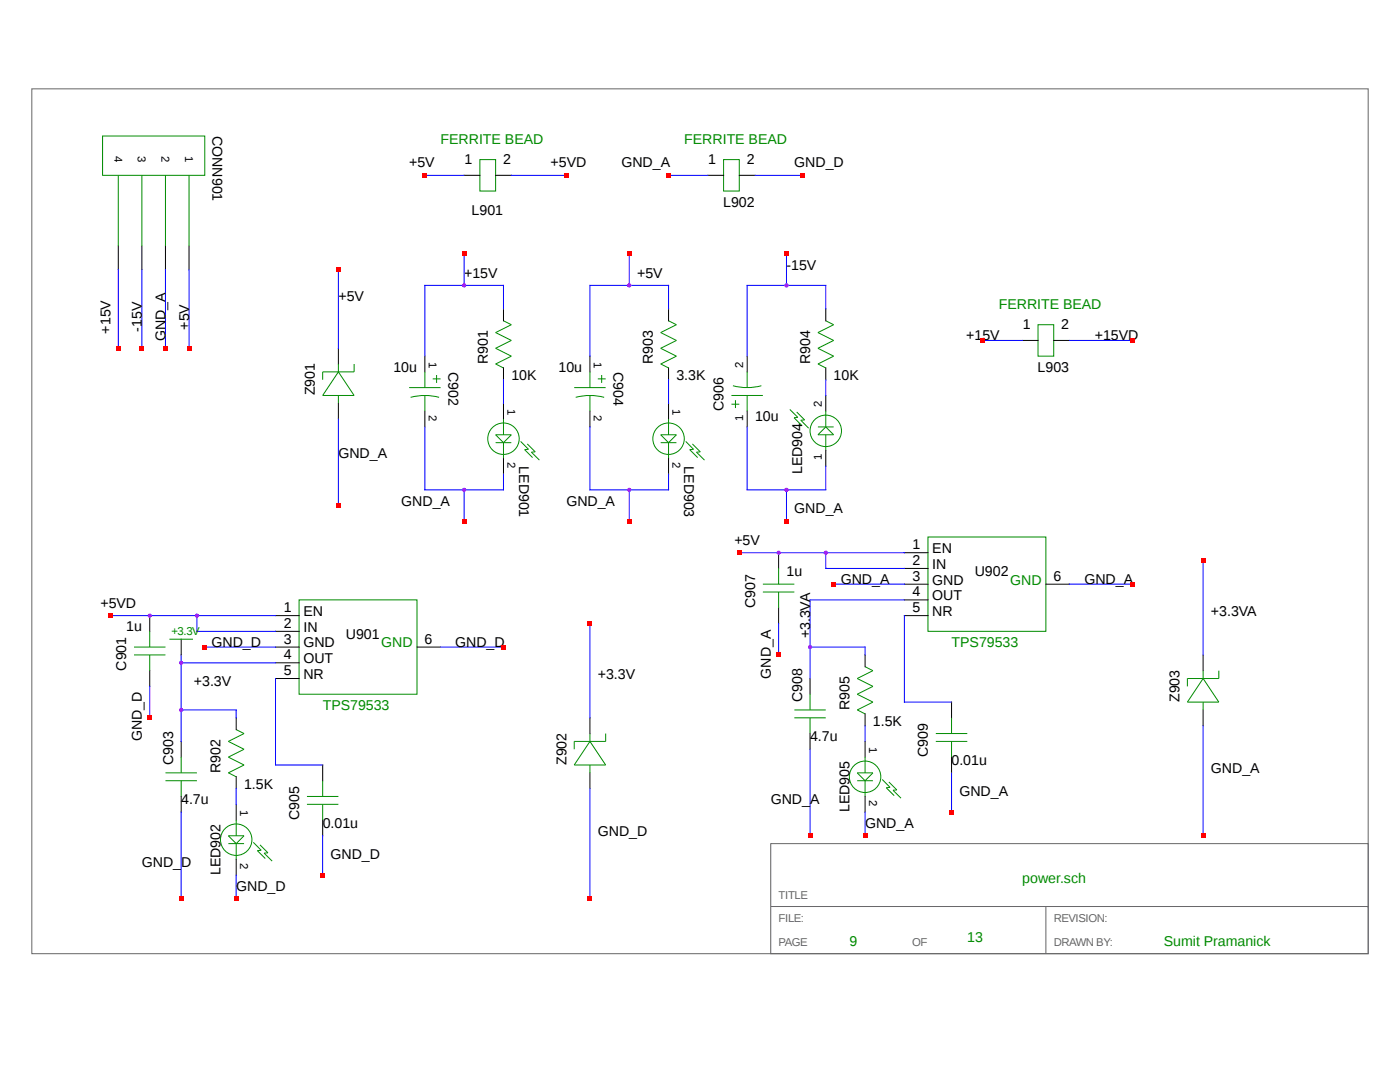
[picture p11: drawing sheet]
<svg xmlns="http://www.w3.org/2000/svg" width="279mm" height="216mm" viewBox="0 0 279 216" stroke-linecap="round" stroke-linejoin="round" font-family="sans-serif">
<path d="M6.3 17.7h266.7v172.6h-266.7zM153.8 168.3h119.2v22h-119.2zM153.8 180.9h119.2M208.7 180.9v9.4" fill="none" stroke="#666" stroke-width=".2"/>
<g fill="none" stroke="#008b00" stroke-width=".2">
<path d="M20.5 27.1h20.4v7.9h-20.4zM23.6 35v14.1M28.3 35v14.1M33 35v14.1M37.7 35v14.1M95.8 31.8h3.1v6.3h-3.1zM144.4 31.8h3.1v6.3h-3.1zM67.5 74.2l3.2 4.7h-6.3zM67.5 72.6v1.6M67.5 78.9v1.6M70.7 72.6v1.6h-6.3v1.6M81.7 77.3h6.2"/>
<path d="M81.9 79.3a11 11 0 0 1 5.7 0M84.8 74.2v3.1M84.8 78.9v3.1M86.4 75.6h1.5M87.1 74.8v1.6M100.5 64l1.5 .8-3.1 1.6 3.1 1.5-3.1 1.6 3.1 1.6-3.1 1.5 1.6 .8M114.6 77.3h6.3M114.9 79.3a11 11 0 0 1 5.7 0M117.7 74.2v3.1M117.7 78.9v3.1M119.3 75.6h1.6M120.1 74.8v1.6"/>
<path d="M133.4 64l1.6 .8-3.1 1.6 3.1 1.5-3.1 1.6 3.1 1.6-3.1 1.5 1.5 .8M146 78.9h6.3M146.3 77a11 11 0 0 0 5.7 0M146.8 79.9v1.5M149.1 74.2v3.1M149.1 78.9v3.1M164.8 64l1.6 .8-3.2 1.6 3.2 1.5-3.2 1.6 3.2 1.6-3.2 1.5 1.6 .8M207.2 64.8h3.1v6.3h-3.1zM98.9 86.8h3.1l-1.5 1.5zM98.9 88.3h3.1M100.5 83.6v3.2M100.5 88.3v3.2"/>
<path d="M103.9 88.1l1.6 1.6h-.8l1.6 1.6M105.2 88.6l1.6 1.6h-.8l1.6 1.6M131.9 86.8h3.1l-1.6 1.5zM131.9 88.3h3.1M133.4 83.6v3.2M133.4 88.3v3.2M136.8 88.1l1.6 1.6h-.8l1.6 1.6M138.2 88.6l1.6 1.6h-.8l1.6 1.6M146 80.7h1.5M157.6 81.7l1.6 1.6-.7 .1 1.5 1.5M159 82.2l1.6 1.6-.8 .1 1.6 1.5M163.2 86.8l1.6-1.6 1.6 1.6z"/>
<path d="M163.2 85.2h3.2M164.8 82v3.2M164.8 86.8v3.1M59.7 119.7h23.5v18.8h-23.5zM152.3 118.1h6.2M152.3 116.6h6.2M155.4 113.4v3.2M155.4 118.1v3.2M185.2 107.2h23.5v18.8h-23.5zM26.7 130.7h6.3M26.7 129.1h6.3M29.9 126v3.1"/>
<path d="M29.9 130.7v3.1M33.8 127.5h4.7M161.7 138.5v3.2M172.6 133l1.6 .8-3.1 1.6 3.1 1.6-3.1 1.5 3.1 1.6-3.1 1.6 1.5 .7M240.1 135.4l3.1 4.7h-6.2zM240.1 133.8v1.6M243.2 133.8v1.6h-6.2v1.6M33 155.8h6.3M33 154.2h6.3M36.2 151.1v3.1M36.2 155.8v3.1M47.1 145.6l1.6 .8-3.1 1.5 3.1 1.6-3.1 1.6 3.1 1.5-3.1 1.6 1.5 .8"/>
<path d="M61.3 158.9h6.2M64.4 155.8v3.1M117.7 146.4v1.5M117.7 152.6v1.6M117.7 147.9l3.2 4.7h-6.3zM120.9 146.4v1.5h-6.3v1.6M158.5 143.2h6.3M158.5 141.7h6.3M161.7 143.2v3.2M171.1 154.2h3.1l-1.6 1.6zM171.1 155.8h3.1M172.6 151.1v3.1"/>
<path d="M172.6 155.8v3.1M176.1 155.5l1.5 1.6-.7 .1 1.6 1.6M177.4 156l1.6 1.6-.8 .1 1.6 1.6M186.8 147.9h6.2M186.8 146.4h6.2M189.9 143.2v3.2M189.9 147.9v3.2M240.1 140.1v1.6M45.6 166.8h3.1l-1.6 1.5zM45.6 168.3h3.1M47.1 163.6v3.2M47.1 168.3v3.2"/>
<path d="M50.6 168.1l1.5 1.6h-.7l1.5 1.6M51.9 168.6l1.6 1.6h-.8l1.6 1.6M61.3 160.5h6.2M64.4 160.5v3.1"/>
<circle cx="100.5" cy="87.5" r="3.1"/>
<circle cx="133.4" cy="87.5" r="3.1"/>
<circle cx="164.8" cy="86" r="3.1"/>
<circle cx="172.6" cy="155" r="3.1"/>
<circle cx="47.1" cy="167.6" r="3.1"/>
</g>
<g fill="none" stroke="#000" stroke-width=".2">
<path d="M92.6 35h3.2M98.9 35h3.1M141.3 35h3.1M147.5 35h3.2M23.6 49.1v4.7M28.3 49.1v4.7M33 49.1v4.7M37.7 49.1v4.7M67.5 69.5v3.1M84.8 71.1v3.1M100.5 61.7v2.3M100.5 73.4v2.4"/>
<path d="M117.7 71.1v3.1M133.4 61.7v2.3M133.4 73.4v2.4M149.1 71.1v3.1M164.8 61.7v2.3M164.8 73.4v2.4M164.8 78.9v3.1M204 67.9h3.2M210.3 67.9h3.1M67.5 80.5v3.1M84.8 82v3.2M100.5 80.5v3.1"/>
<path d="M100.5 91.5v3.1M117.7 82v3.2M133.4 80.5v3.1M133.4 91.5v3.1M149.1 82v3.2M164.8 89.9v3.1M155.4 110.3v3.1M180.5 110.3h4.7M180.5 113.4h4.7M180.5 116.6h4.7M180.5 119.7h4.7M208.7 116.6h4.7"/>
<path d="M29.9 122.8v3.2M29.9 133.8v3.2M36.2 127.5v3.2M55 122.8h4.7M55 126h4.7M55 129.1h4.7M55 132.3h4.7M55 135.4h4.7M83.2 129.1h4.7M155.4 121.3v3.1M161.7 135.4v3.1M172.6 130.7v2.3"/>
<path d="M180.5 122.8h4.7M240.1 130.7v3.1M36.2 147.9v3.2M36.2 158.9v3.2M47.1 143.2v2.4M47.1 155v2.4M64.4 152.6v3.2M117.7 143.2v3.2M117.7 154.2v3.2M161.7 146.4v3.1M172.6 142.4v2.4M172.6 147.9v3.2"/>
<path d="M172.6 158.9v3.2M189.9 140.1v3.1M189.9 151.1v3.1M240.1 141.7v3.1M47.1 160.5v3.1M47.1 171.5v3.1M64.4 163.6v3.2"/>
</g>
<g fill="none" stroke="#00f" stroke-width=".2">
<path d="M84.8 35h7.8M102 35h11M133.4 35h7.9M150.7 35h9.4M23.6 53.8v15.7M28.3 53.8v15.7M33 53.8v15.7M37.7 53.8v15.7M67.5 53.8v15.7M92.6 50.7v6.2M125.6 50.7v6.2M157 50.7v6.2"/>
<path d="M100.5 61.7v-4.8h-15.7v14.2M100.5 75.8v4.7M133.4 61.7v-4.8h-15.7v14.2M133.4 75.8v4.7M164.8 61.7v-4.8h-15.7v14.2M164.8 75.8v3.1M196.2 67.9h7.8M213.4 67.9h12.6M67.5 83.6v17.3M84.8 85.2v12.5h15.7v-3.1M92.6 97.7v6.3M117.7 85.2v12.5h15.7v-3.1"/>
<path d="M125.6 97.7v6.3M149.1 85.2v12.5h15.7v-4.7M157 97.7v6.3M147.5 110.3h33M164.8 110.3v3.1h15.7M166.4 116.6h14.1M180.5 119.7h-18.8v15.7M213.4 116.6h12.6M240.1 111.9v18.8M22 122.8h33M29.9 137v6.2M36.2 132.3h18.8"/>
<path d="M36.2 130.7v17.2M39.3 122.8v3.2h15.7M40.9 129.1h14.1M55 135.4v17.2h9.4M87.9 129.1h12.6M117.7 124.4v18.8M155.4 124.4v6.3M161.7 129.1h10.9v1.6M180.5 122.8v17.3h9.4M36.2 141.7h10.9v1.5M47.1 157.4v3.1M117.7 157.4v21.9"/>
<path d="M161.7 149.5v17.3M172.6 144.8v3.1M189.9 154.2v7.9M240.1 144.8v22M36.2 162.1v17.2M47.1 174.6v4.7M64.4 166.8v7.8M172.6 162.1v4.7"/>
</g>
<g fill="#f00">
<path d="M84.3 34.5h1v1h-1z"/>
<path d="M112.6 34.5h.9v1h-.9z"/>
<path d="M133 34.5h.9v1h-.9z"/>
<path d="M159.6 34.5h1v1h-1z"/>
</g>
<circle cx="92.6" cy="97.7" r=".4" fill="#a020f0"/>
<path d="M92.2 103.5h.9v1h-.9z" fill="#f00"/>
<g fill="#a020f0">
<circle cx="92.6" cy="97.7" r=".4"/>
<circle cx="92.6" cy="57" r=".4"/>
</g>
<path d="M92.2 50.2h.9v.9h-.9z" fill="#f00"/>
<circle cx="125.6" cy="97.7" r=".4" fill="#a020f0"/>
<path d="M125.1 103.5h1v1h-1z" fill="#f00"/>
<g fill="#a020f0">
<circle cx="125.6" cy="97.7" r=".4"/>
<circle cx="125.6" cy="57" r=".4"/>
</g>
<path d="M125.1 50.2h1v.9h-1z" fill="#f00"/>
<circle cx="157" cy="97.7" r=".4" fill="#a020f0"/>
<path d="M156.5 103.5h.9v1h-.9z" fill="#f00"/>
<g fill="#a020f0">
<circle cx="157" cy="97.7" r=".4"/>
<circle cx="157" cy="57" r=".4"/>
</g>
<path d="M156.5 50.2h.9v.9h-.9z" fill="#f00"/>
<circle cx="29.9" cy="122.8" r=".4" fill="#a020f0"/>
<path d="M29.4 142.8h1v.9h-1z" fill="#f00"/>
<g fill="#a020f0">
<circle cx="36.2" cy="132.3" r=".4"/>
<circle cx="36.2" cy="141.7" r=".4"/>
</g>
<g fill="#f00">
<path d="M35.7 178.8h.9v1h-.9z"/>
<path d="M46.7 178.8h.9v1h-.9z"/>
</g>
<circle cx="36.2" cy="141.7" r=".4" fill="#a020f0"/>
<g fill="#f00">
<path d="M63.9 174.1h1v1h-1z"/>
<path d="M195.7 67.5h.9v.9h-.9z"/>
<path d="M225.5 67.5h1v.9h-1z"/>
<path d="M67.1 53.3h.9v1h-.9z"/>
<path d="M67.1 100.4h.9v.9h-.9z"/>
<path d="M117.3 123.9h.9v1h-.9z"/>
<path d="M117.3 178.8h.9v1h-.9z"/>
</g>
<g fill="#a020f0">
<circle cx="29.9" cy="122.8" r=".4"/>
<circle cx="39.3" cy="122.8" r=".4"/>
</g>
<g fill="#f00">
<path d="M21.6 122.4h.9v.9h-.9z"/>
<path d="M239.6 111.4h1v.9h-1z"/>
<path d="M239.6 166.3h1v.9h-1z"/>
<path d="M100 128.6h.9v1h-.9z"/>
</g>
<circle cx="39.3" cy="122.8" r=".4" fill="#a020f0"/>
<path d="M40.4 128.6h.9v1h-.9z" fill="#f00"/>
<circle cx="155.4" cy="110.3" r=".4" fill="#a020f0"/>
<path d="M154.9 130.2h1v1h-1z" fill="#f00"/>
<circle cx="161.7" cy="129.1" r=".4" fill="#a020f0"/>
<g fill="#f00">
<path d="M161.2 166.3h.9v.9h-.9z"/>
<path d="M172.2 166.3h.9v.9h-.9z"/>
</g>
<circle cx="161.7" cy="129.1" r=".4" fill="#a020f0"/>
<path d="M189.4 161.6h1v.9h-1z" fill="#f00"/>
<g fill="#a020f0">
<circle cx="155.4" cy="110.3" r=".4"/>
<circle cx="164.8" cy="110.3" r=".4"/>
</g>
<g fill="#f00">
<path d="M147.1 109.8h.9v1h-.9z"/>
<path d="M225.5 116.1h1v.9h-1z"/>
</g>
<circle cx="164.8" cy="110.3" r=".4" fill="#a020f0"/>
<g fill="#f00">
<path d="M165.9 116.1h.9v.9h-.9z"/>
<path d="M37.3 69h.9v1h-.9z"/>
<path d="M32.5 69h1v1h-1z"/>
<path d="M27.8 69h1v1h-1z"/>
<path d="M23.1 69h1v1h-1z"/>
</g>
<g font-size="2.8">
<text x="42.4" y="27.1" transform="rotate(90 42.4 27.1)">CONN901</text>
<text x="81.7" y="33.4">+5V</text>
<text x="92.7" y="32.7">1</text>
<text x="100.4" y="32.7">2</text>
<text x="109.9" y="33.4">+5VD</text>
<text x="124" y="33.4">GND_A</text>
<text x="141.3" y="32.7">1</text>
<text x="149" y="32.7">2</text>
<text x="158.5" y="33.4">GND_D</text>
<text x="144.3" y="41.3">L902</text>
<text x="94.1" y="42.8">L901</text>
<text x="157" y="53.8">-15V</text>
<text x="92.6" y="55.4">+15V</text>
<text x="127.1" y="55.4">+5V</text>
<text x="37.7" y="65.8" transform="rotate(-90 37.7 65.8)">+5V</text>
<text x="67.5" y="60.1">+5V</text>
<text x="204.1" y="65.7">1</text>
<text x="211.8" y="65.7">2</text>
<text x="22" y="66.6" transform="rotate(-90 22 66.6)">+15V</text>
<text x="28.3" y="66.2" transform="rotate(-90 28.3 66.2)">-15V</text>
<text x="33" y="68.1" transform="rotate(-90 33 68.1)">GND_A</text>
<text x="192.8" y="67.9">+15V</text>
<text x="218.5" y="67.9">+15VD</text>
<text x="78.5" y="74.2">10u</text>
<text x="89.5" y="74.2" transform="rotate(90 89.5 74.2)">C902</text>
<text x="97.3" y="72.6" transform="rotate(-90 97.3 72.6)">R901</text>
<text x="102" y="75.8">10K</text>
<text x="111.5" y="74.2">10u</text>
<text x="122.4" y="74.2" transform="rotate(90 122.4 74.2)">C904</text>
<text x="130.3" y="72.6" transform="rotate(-90 130.3 72.6)">R903</text>
<text x="135" y="75.8">3.3K</text>
<text x="161.7" y="72.6" transform="rotate(-90 161.7 72.6)">R904</text>
<text x="166.4" y="75.8">10K</text>
<text x="207.1" y="74.2">L903</text>
<text x="62.8" y="78.9" transform="rotate(-90 62.8 78.9)">Z901</text>
<text x="144.4" y="82" transform="rotate(-90 144.4 82)">C906</text>
<text x="150.7" y="84">10u</text>
<text x="67.5" y="91.5">GND_A</text>
<text x="103.6" y="93" transform="rotate(90 103.6 93)">LED901</text>
<text x="136.6" y="93" transform="rotate(90 136.6 93)">LED903</text>
<text x="160.1" y="94.6" transform="rotate(-90 160.1 94.6)">LED904</text>
<text x="80.1" y="100.9">GND_A</text>
<text x="113" y="100.9">GND_A</text>
<text x="158.5" y="102.4">GND_A</text>
<text x="146.6" y="108.7">+5V</text>
<text x="182.1" y="109.6">1</text>
<text x="182.1" y="112.7">2</text>
<text x="186.1" y="110.4">EN</text>
<text x="186.1" y="113.5">IN</text>
<text x="157" y="115">1u</text>
<text x="167.8" y="116.6">GND_A</text>
<text x="182.1" y="115.9">3</text>
<text x="182.1" y="119">4</text>
<text x="186.1" y="116.6">GND</text>
<text x="186.1" y="119.8">OUT</text>
<text x="194.5" y="115">U902</text>
<text x="210.2" y="115.9">6</text>
<text x="216.4" y="116.6">GND_A</text>
<text x="20" y="121.3">+5VD</text>
<text x="25.2" y="126">1u</text>
<text x="56.6" y="122.1">1</text>
<text x="56.6" y="125.3">2</text>
<text x="60.6" y="122.9">EN</text>
<text x="150.7" y="121.3" transform="rotate(-90 150.7 121.3)">C907</text>
<text x="182.1" y="122.1">5</text>
<text x="186.1" y="122.9">NR</text>
<text x="241.7" y="122.8">+3.3VA</text>
<text x="42.2" y="129.1">GND_D</text>
<text x="56.6" y="128.4">3</text>
<text x="56.6" y="131.5">4</text>
<text x="60.6" y="126.1">IN</text>
<text x="60.6" y="129.2">GND</text>
<text x="69" y="127.5">U901</text>
<text x="84.7" y="128.4">6</text>
<text x="90.8" y="129.1">GND_D</text>
<text x="161.7" y="127.4" transform="rotate(-90 161.7 127.4)">+3.3VA</text>
<text x="25.2" y="133.8" transform="rotate(-90 25.2 133.8)">C901</text>
<text x="38.7" y="137">+3.3V</text>
<text x="56.6" y="134.7">5</text>
<text x="60.6" y="132.3">OUT</text>
<text x="60.6" y="135.5">NR</text>
<text x="119.3" y="135.4">+3.3V</text>
<text x="153.8" y="135.4" transform="rotate(-90 153.8 135.4)">GND_A</text>
<text x="160.1" y="140.1" transform="rotate(-90 160.1 140.1)">C908</text>
<text x="169.5" y="141.7" transform="rotate(-90 169.5 141.7)">R905</text>
<text x="235.4" y="140.1" transform="rotate(-90 235.4 140.1)">Z903</text>
<text x="28.3" y="147.9" transform="rotate(-90 28.3 147.9)">GND_D</text>
<text x="161.7" y="147.9">4.7u</text>
<text x="174.2" y="144.8">1.5K</text>
<text x="34.6" y="152.6" transform="rotate(-90 34.6 152.6)">C903</text>
<text x="44" y="154.2" transform="rotate(-90 44 154.2)">R902</text>
<text x="113" y="152.6" transform="rotate(-90 113 152.6)">Z902</text>
<text x="185.2" y="151.1" transform="rotate(-90 185.2 151.1)">C909</text>
<text x="189.9" y="152.6">0.01u</text>
<text x="241.7" y="154.2">GND_A</text>
<text x="36.2" y="160.5">4.7u</text>
<text x="48.7" y="157.4">1.5K</text>
<text x="153.8" y="160.5">GND_A</text>
<text x="191.5" y="158.9">GND_A</text>
<text x="59.7" y="163.6" transform="rotate(-90 59.7 163.6)">C905</text>
<text x="64.4" y="165.2">0.01u</text>
<text x="119.3" y="166.8">GND_D</text>
<text x="169.5" y="162.1" transform="rotate(-90 169.5 162.1)">LED905</text>
<text x="172.6" y="165.2">GND_A</text>
<text x="28.3" y="173">GND_D</text>
<text x="66" y="171.5">GND_D</text>
<text x="44" y="174.6" transform="rotate(-90 44 174.6)">LED902</text>
<text x="47.1" y="177.7">GND_D</text>
</g>
<g font-size="2.8" fill="#008b00">
<text x="87.9" y="28.7">FERRITE BEAD</text>
<text x="136.6" y="28.7">FERRITE BEAD</text>
<text x="199.3" y="61.7">FERRITE BEAD</text>
<text x="201.6" y="116.6">GND</text>
<text x="76.1" y="129.2">GND</text>
<text x="189.9" y="129.1">TPS79533</text>
<text x="64.4" y="141.7">TPS79533</text>
<text x="204" y="176.2">power.sch</text>
<text x="169.5" y="188.7">9</text>
<text x="193" y="187.9">13</text>
<text x="232.3" y="188.7">Sumit Pramanick</text>
</g>
<g font-size="2.3">
<text x="22.8" y="31.1" transform="rotate(90 22.8 31.1)">4</text>
<text x="27.5" y="31.1" transform="rotate(90 27.5 31.1)">3</text>
<text x="32.2" y="31.1" transform="rotate(90 32.2 31.1)">2</text>
<text x="36.9" y="31.1" transform="rotate(90 36.9 31.1)">1</text>
<text x="85.6" y="72.2" transform="rotate(90 85.6 72.2)">1</text>
<text x="118.5" y="72.2" transform="rotate(90 118.5 72.2)">1</text>
<text x="148.3" y="73.4" transform="rotate(-90 148.3 73.4)">2</text>
<text x="85.6" y="82.8" transform="rotate(90 85.6 82.8)">2</text>
<text x="101.3" y="81.7" transform="rotate(90 101.3 81.7)">1</text>
<text x="118.5" y="82.8" transform="rotate(90 118.5 82.8)">2</text>
<text x="134.2" y="81.7" transform="rotate(90 134.2 81.7)">1</text>
<text x="164" y="81.3" transform="rotate(-90 164 81.3)">2</text>
<text x="148.3" y="84" transform="rotate(-90 148.3 84)">1</text>
<text x="101.3" y="92.2" transform="rotate(90 101.3 92.2)">2</text>
<text x="134.2" y="92.2" transform="rotate(90 134.2 92.2)">2</text>
<text x="164" y="91.9" transform="rotate(-90 164 91.9)">1</text>
<text x="173.4" y="149.1" transform="rotate(90 173.4 149.1)">1</text>
<text x="47.9" y="161.7" transform="rotate(90 47.9 161.7)">1</text>
<text x="173.4" y="159.7" transform="rotate(90 173.4 159.7)">2</text>
<text x="47.9" y="172.3" transform="rotate(90 47.9 172.3)">2</text>
</g>
<text font-size="2.3" fill="#008b00" x="34.2" y="126.8">+3.3V</text>
<g font-size="2.3" fill="#666">
<text x="155.4" y="179.3">TITLE</text>
<text x="155.4" y="184">FILE:</text>
<text x="210.3" y="184">REVISION:</text>
<text x="155.4" y="188.7">PAGE</text>
<text x="182" y="188.7">OF</text>
<text x="210.3" y="188.7">DRAWN BY:</text>
</g>
</svg>
